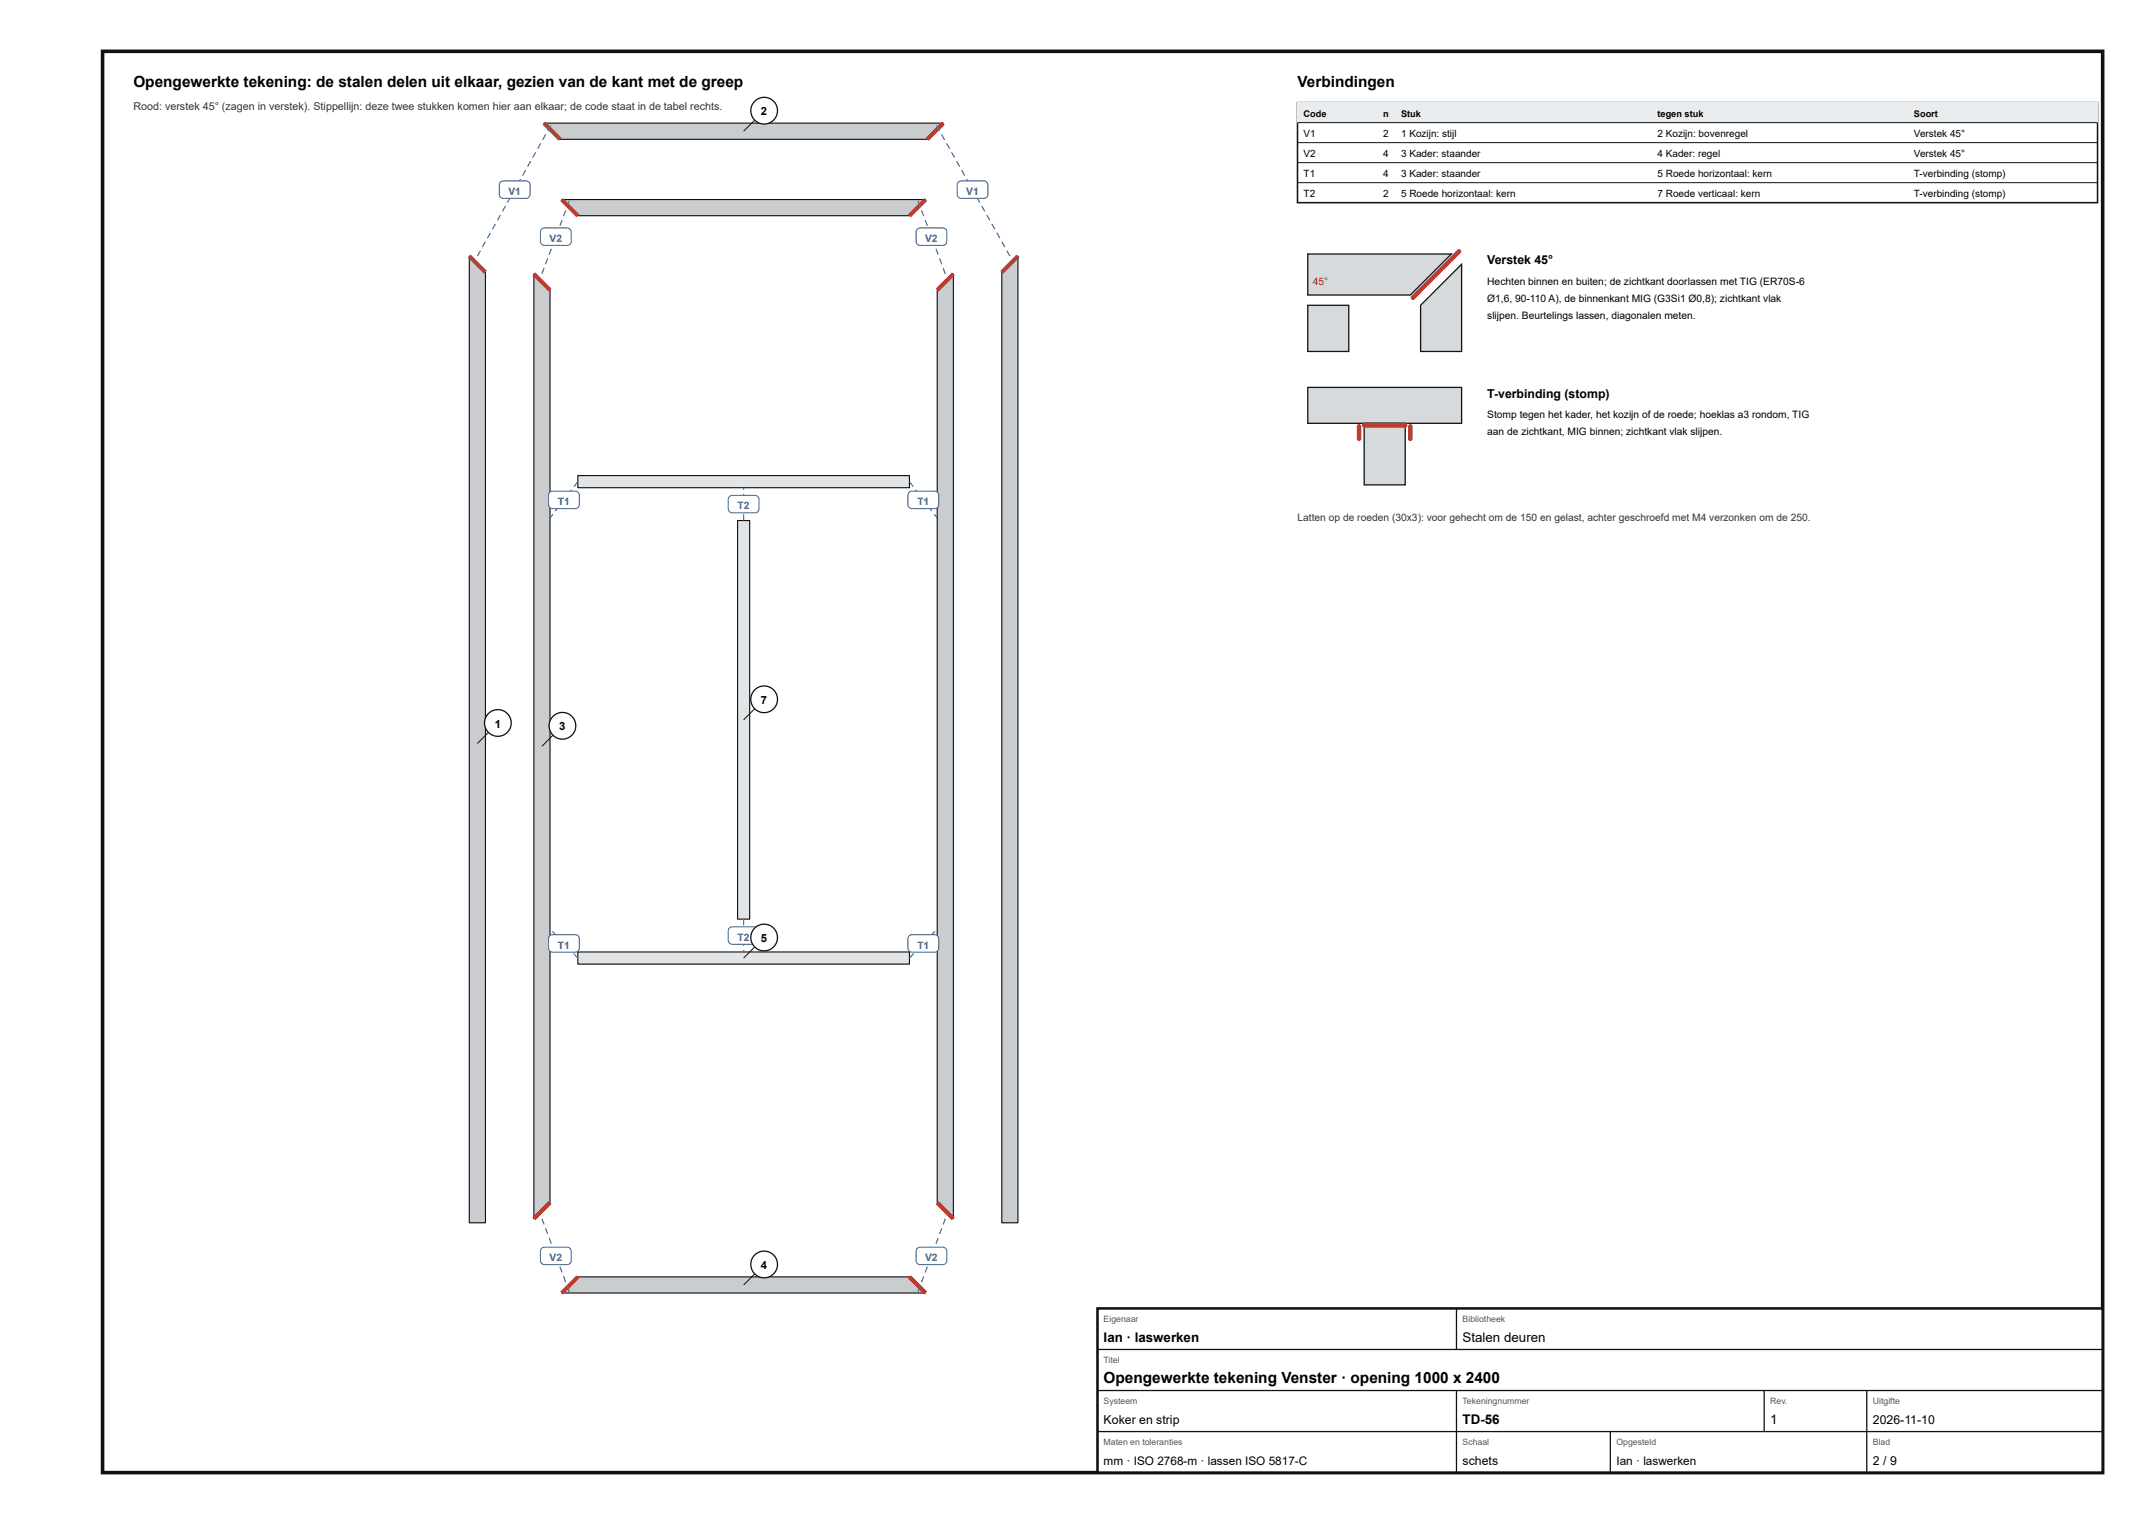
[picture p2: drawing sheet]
<svg xmlns="http://www.w3.org/2000/svg" width="420mm" height="297mm" viewBox="0 0 420 297" stroke-linecap="round" stroke-linejoin="round" font-family="sans-serif">
<path d="M20 10h390v277h-390z" fill="none" stroke="#111" stroke-width=".7" stroke-linecap="butt"/>
<path d="M91.5 49.9l3.2 3.2v185.2h-3.2z" fill="#c9cdd0"/>
<path d="M91.5 49.9l3.2 3.2v185.2h-3.2z" fill="none" stroke="#111" stroke-width=".22"/>
<path d="M91.5 49.9l3.2 3.2" fill="none" stroke="#c0392b" stroke-width=".8" stroke-linecap="butt"/>
<path d="M195.3 53.1l3.2-3.2v188.4h-3.2z" fill="#c9cdd0"/>
<path d="M195.3 53.1l3.2-3.2v188.4h-3.2z" fill="none" stroke="#111" stroke-width=".22"/>
<path d="M198.5 49.9l-3.2 3.2" fill="none" stroke="#c0392b" stroke-width=".8" stroke-linecap="butt"/>
<path d="M106.1 24h77.8l-3.1 3.2h-71.6z" fill="#c9cdd0"/>
<path d="M106.1 24h77.8l-3.1 3.2h-71.6z" fill="none" stroke="#111" stroke-width=".22"/>
<path d="M106.1 24l3.1 3.2M183.9 24l-3.1 3.2" fill="none" stroke="#c0392b" stroke-width=".8" stroke-linecap="butt"/>
<path d="M104.1 53.4l3.1 3.1v177.9l-3.1 3.1z" fill="#c9cdd0"/>
<path d="M104.1 53.4l3.1 3.1v177.9l-3.1 3.1z" fill="none" stroke="#111" stroke-width=".22"/>
<path d="M104.1 53.4l3.1 3.1M107.2 234.4l-3.1 3.1" fill="none" stroke="#c0392b" stroke-width=".8" stroke-linecap="butt"/>
<path d="M185.9 53.4v184.1l-3.2-3.1v-177.9z" fill="#c9cdd0"/>
<path d="M185.9 53.4v184.1l-3.2-3.1v-177.9z" fill="none" stroke="#111" stroke-width=".22"/>
<path d="M185.9 53.4l-3.2 3.1M182.7 234.4l3.2 3.1" fill="none" stroke="#c0392b" stroke-width=".8" stroke-linecap="butt"/>
<path d="M109.5 252l3.2-3.2h64.6l3.2 3.2z" fill="#c9cdd0"/>
<path d="M109.5 252l3.2-3.2h64.6l3.2 3.2z" fill="none" stroke="#111" stroke-width=".22"/>
<path d="M112.7 248.8l-3.2 3.2M177.3 248.8l3.2 3.2" fill="none" stroke="#c0392b" stroke-width=".8" stroke-linecap="butt"/>
<path d="M109.5 38.9h71l-3.2 3.1h-64.6z" fill="#c9cdd0"/>
<path d="M109.5 38.9h71l-3.2 3.1h-64.6z" fill="none" stroke="#111" stroke-width=".22"/>
<path d="M109.5 38.9l3.2 3.1M180.5 38.9l-3.2 3.1" fill="none" stroke="#c0392b" stroke-width=".8" stroke-linecap="butt"/>
<path d="M112.7 185.5h64.6v2.4h-64.6z" fill="#e2e5e7"/>
<path d="M112.7 185.5h64.6v2.4h-64.6z" fill="none" stroke="#111" stroke-width=".22"/>
<path d="M112.7 92.7h64.6v2.3h-64.6z" fill="#e2e5e7"/>
<path d="M112.7 92.7h64.6v2.3h-64.6z" fill="none" stroke="#111" stroke-width=".22"/>
<path d="M143.8 101.4h2.4v77.7h-2.4z" fill="#e2e5e7"/>
<path d="M143.8 101.4h2.4v77.7h-2.4z" fill="none" stroke="#111" stroke-width=".22"/>
<path d="M93.6 48.8l.2 .1-.6 1.1-.2-.1zM94.6 47.1l.1 .1-.5 1-.2-.1zM95.5 45.3l.2 .1-.6 1.1-.2-.1zM96.5 43.6l.2 .1-.6 1-.2-.1zM97.5 41.8l.2 .1-.6 1.1-.2-.1zM98.5 40.1l.2 .1-.6 1-.2-.1zM99.5 38.3l.1 .2-.5 1-.2-.1zM100.4 36.6l.2 .1-.6 1.1-.2-.1zM101.4 34.9l.2 .1-.6 1-.2-.1zM102.4 33.1l.2 .1-.6 1.1-.2-.1zM103.4 31.4l.2 .1-.6 1-.2-.1zM104.3 29.6l.2 .1-.5 1.1-.2-.1zM105.3 27.9l.2 .1-.6 1-.2-.1zM106.3 26.1l.2 .2-.6 1-.2-.1zM107.3 24.4l.2 .1-.6 1.1-.2-.2z" fill="#1f5fa8"/>
<path d="M97.6 35.5l.6-.2h4.4a.8 .8 0 0 1 .8 .8v1.8a.8 .8 0 0 1-.8 .8h-4.4a.8 .8 0 0 1-.8-.8v-2z" fill="#fff"/>
<path d="M97.6 35.5l.6-.2h4.4a.8 .8 0 0 1 .8 .8v1.8a.8 .8 0 0 1-.8 .8h-4.4a.8 .8 0 0 1-.8-.8v-2z" fill="none" stroke="#1f5fa8" stroke-width=".2"/>
<path d="M196.2 48.9l.2-.1 .6 1.1-.2 .1zM195.3 47.2l.1-.1 .6 1-.2 .1zM194.3 45.4l.2-.1 .6 1.1-.2 .1zM193.3 43.7l.2-.1 .6 1-.2 .1zM192.3 41.9l.2-.1 .6 1.1-.2 .1zM191.3 40.2l.2-.1 .6 1-.2 .1zM190.4 38.5l.1-.2 .6 1.1-.2 .1zM189.4 36.7l.2-.1 .6 1.1-.2 .1zM188.4 35l.2-.1 .6 1-.2 .1zM187.4 33.2l.2-.1 .6 1.1-.2 .1zM186.4 31.5l.2-.1 .6 1-.2 .1zM185.5 29.7l.1-.1 .6 1.1-.2 .1zM184.5 28l.2-.1 .6 1-.2 .1zM183.5 26.3l.2-.2 .6 1.1-.2 .1zM182.5 24.5l.2-.1 .6 1-.2 .2z" fill="#1f5fa8"/>
<path d="M186.9 35.5l.5-.2h4.4a.8 .8 0 0 1 .8 .8v1.8a.8 .8 0 0 1-.8 .8h-4.4a.8 .8 0 0 1-.8-.8l.1-2z" fill="#fff"/>
<path d="M186.9 35.5l.5-.2h4.4a.8 .8 0 0 1 .8 .8v1.8a.8 .8 0 0 1-.8 .8h-4.4a.8 .8 0 0 1-.8-.8l.1-2z" fill="none" stroke="#1f5fa8" stroke-width=".2"/>
<path d="M105.6 237.6l.2-.1 .4 1.1-.2 .1zM106.3 239.4h.2l.4 1.1-.2 .1zM107 241.3l.2-.1 .4 1.1-.2 .1zM107.7 243.2l.2-.1 .4 1.1-.2 .1zM108.4 245h.2l.4 1.1-.2 .1zM109.1 246.9l.2-.1 .4 1.2h-.2zM109.8 248.8l.2-.1 .4 1.1-.2 .1zM110.5 250.7l.2-.1 .4 1.1-.2 .1z" fill="#1f5fa8"/>
<path d="M105.6 243.3l.6-.2h4.4a.8 .8 0 0 1 .8 .8v1.8a.8 .8 0 0 1-.8 .8h-4.4a.8 .8 0 0 1-.8-.8v-2z" fill="#fff"/>
<path d="M105.6 243.3l.6-.2h4.4a.8 .8 0 0 1 .8 .8v1.8a.8 .8 0 0 1-.8 .8h-4.4a.8 .8 0 0 1-.8-.8v-2z" fill="none" stroke="#1f5fa8" stroke-width=".2"/>
<path d="M106 52.2l.2 .1-.4 1.1-.2-.1zM106.7 50.3l.2 .1-.4 1.1h-.2zM107.4 48.5h.2l-.4 1.2-.2-.1zM108.1 46.6l.2 .1-.4 1.1-.2-.1zM108.8 44.7l.2 .1-.4 1.1-.2-.1zM109.5 42.8l.2 .1-.4 1.1h-.2zM110.2 41h.2l-.4 1.2-.2-.1zM110.9 39.1l.2 .1-.4 1.1-.2-.1z" fill="#1f5fa8"/>
<path d="M105.6 44.7l.6-.3h4.4a.8 .8 0 0 1 .8 .8v1.8a.8 .8 0 0 1-.8 .8h-4.4a.8 .8 0 0 1-.8-.8v-1.9z" fill="#fff"/>
<path d="M105.6 44.7l.6-.3h4.4a.8 .8 0 0 1 .8 .8v1.8a.8 .8 0 0 1-.8 .8h-4.4a.8 .8 0 0 1-.8-.8v-1.9z" fill="none" stroke="#1f5fa8" stroke-width=".2"/>
<path d="M184.2 237.5l.2 .1-.4 1.1-.2-.1zM183.5 239.4h.2l-.4 1.2-.2-.1zM182.8 241.2l.2 .1-.4 1.1-.2-.1zM182.1 243.1l.2 .1-.4 1.1-.2-.1zM181.4 245h.2l-.4 1.2-.2-.1zM180.7 246.8l.2 .1-.4 1.1h-.2zM180 248.7l.2 .1-.4 1.1-.2-.1zM179.3 250.6l.2 .1-.4 1.1-.2-.1z" fill="#1f5fa8"/>
<path d="M178.9 243.3l.5-.2h4.4a.8 .8 0 0 1 .8 .8v1.8a.8 .8 0 0 1-.8 .8h-4.4a.8 .8 0 0 1-.8-.8v-2z" fill="#fff"/>
<path d="M178.9 243.3l.5-.2h4.4a.8 .8 0 0 1 .8 .8v1.8a.8 .8 0 0 1-.8 .8h-4.4a.8 .8 0 0 1-.8-.8v-2z" fill="none" stroke="#1f5fa8" stroke-width=".2"/>
<path d="M183.8 52.3l.2-.1 .4 1.1-.2 .1zM183.1 50.4l.2-.1 .4 1.2h-.2zM182.4 48.5h.2l.4 1.1-.2 .1zM181.7 46.7l.2-.1 .4 1.1-.2 .1zM181 44.8l.2-.1 .4 1.1-.2 .1zM180.3 42.9l.2-.1 .4 1.2h-.2zM179.6 41h.2l.4 1.1-.2 .1zM178.9 39.2l.2-.1 .4 1.1-.2 .1z" fill="#1f5fa8"/>
<path d="M178.9 44.7l.5-.3h4.4a.8 .8 0 0 1 .8 .8v1.8a.8 .8 0 0 1-.8 .8h-4.4a.8 .8 0 0 1-.8-.8v-1.9z" fill="#fff"/>
<path d="M178.9 44.7l.5-.3h4.4a.8 .8 0 0 1 .8 .8v1.8a.8 .8 0 0 1-.8 .8h-4.4a.8 .8 0 0 1-.8-.8v-1.9z" fill="none" stroke="#1f5fa8" stroke-width=".2"/>
<path d="M111.8 185.9l.1-.1 .8 .8-.1 .2zM110.4 184.5l.1-.2 .9 .9-.2 .1zM109 183l.2-.1 .8 .8-.2 .2zM107.6 181.6l.2-.2 .8 .9-.1 .1z" fill="#1f5fa8"/>
<path d="M107.2 182.4l.6-.2h4.4a.8 .8 0 0 1 .8 .8v1.8a.8 .8 0 0 1-.8 .8h-4.4a.8 .8 0 0 1-.8-.8v-2z" fill="#fff"/>
<path d="M107.2 182.4l.6-.2h4.4a.8 .8 0 0 1 .8 .8v1.8a.8 .8 0 0 1-.8 .8h-4.4a.8 .8 0 0 1-.8-.8v-2z" fill="none" stroke="#1f5fa8" stroke-width=".2"/>
<path d="M178.1 185.8l.1 .1-.8 .9-.2-.2zM179.5 184.3l.1 .2-.8 .8-.2-.1zM180.8 182.9l.2 .1-.8 .9-.2-.2zM182.2 181.4l.2 .2-.9 .8-.1-.1z" fill="#1f5fa8"/>
<path d="M177.3 182.4l.5-.2h4.4a.8 .8 0 0 1 .8 .8v1.8a.8 .8 0 0 1-.8 .8h-4.4a.8 .8 0 0 1-.8-.8l.1-2z" fill="#fff"/>
<path d="M177.3 182.4l.5-.2h4.4a.8 .8 0 0 1 .8 .8v1.8a.8 .8 0 0 1-.8 .8h-4.4a.8 .8 0 0 1-.8-.8l.1-2z" fill="none" stroke="#1f5fa8" stroke-width=".2"/>
<path d="M112.6 93.8l.2 .1-.8 1-.1-.1zM111.4 95.4l.1 .1-.7 1-.2-.2zM110.2 97l.1 .1-.7 1-.2-.2zM108.9 98.6l.2 .1-.7 1-.2-.2zM107.7 100.2l.2 .1-.6 .7-.1-.1z" fill="#1f5fa8"/>
<path d="M107.2 96l.6-.3h4.4a.8 .8 0 0 1 .8 .8v1.8a.8 .8 0 0 1-.8 .8h-4.4a.8 .8 0 0 1-.8-.8v-1.9z" fill="#fff"/>
<path d="M107.2 96l.6-.3h4.4a.8 .8 0 0 1 .8 .8v1.8a.8 .8 0 0 1-.8 .8h-4.4a.8 .8 0 0 1-.8-.8v-1.9z" fill="none" stroke="#1f5fa8" stroke-width=".2"/>
<path d="M177.2 93.9l.2-.1 .7 1-.1 .1zM178.5 95.5l.1-.1 .8 .9-.2 .2zM179.7 97.1l.1-.1 .8 .9-.2 .2zM180.9 98.7l.2-.1 .7 .9-.2 .2zM182.1 100.3l.2-.1 .5 .7-.1 .1z" fill="#1f5fa8"/>
<path d="M177.3 96l.5-.3h4.4a.8 .8 0 0 1 .8 .8v1.8a.8 .8 0 0 1-.8 .8h-4.4a.8 .8 0 0 1-.8-.8l.1-1.9z" fill="#fff"/>
<path d="M177.3 96l.5-.3h4.4a.8 .8 0 0 1 .8 .8v1.8a.8 .8 0 0 1-.8 .8h-4.4a.8 .8 0 0 1-.8-.8l.1-1.9z" fill="none" stroke="#1f5fa8" stroke-width=".2"/>
<path d="M144.9 179.1h.2v1.2h-.2zM144.9 181.1h.2v1.2h-.2zM144.9 183.1h.2v1.2h-.2zM144.9 185.1h.2v.4h-.2z" fill="#1f5fa8"/>
<path d="M142.2 180.9l.6-.3h4.4a.8 .8 0 0 1 .8 .8v1.8a.8 .8 0 0 1-.8 .8h-4.4a.8 .8 0 0 1-.8-.8v-1.9z" fill="#fff"/>
<path d="M142.2 180.9l.6-.3h4.4a.8 .8 0 0 1 .8 .8v1.8a.8 .8 0 0 1-.8 .8h-4.4a.8 .8 0 0 1-.8-.8v-1.9z" fill="none" stroke="#1f5fa8" stroke-width=".2"/>
<path d="M144.9 100.2h.2v1.2h-.2zM144.9 98.2h.2v1.2h-.2zM144.9 96.2h.2v1.2h-.2zM144.9 95h.2v.4h-.2z" fill="#1f5fa8"/>
<path d="M142.2 96.8l.6-.3h4.4a.8 .8 0 0 1 .8 .8v1.8a.8 .8 0 0 1-.8 .8h-4.4a.8 .8 0 0 1-.8-.8v-1.9z" fill="#fff"/>
<path d="M142.2 96.8l.6-.3h4.4a.8 .8 0 0 1 .8 .8v1.8a.8 .8 0 0 1-.8 .8h-4.4a.8 .8 0 0 1-.8-.8v-1.9z" fill="none" stroke="#1f5fa8" stroke-width=".2"/>
<path d="M95.3 142.7l-2.2 2.2" fill="none" stroke="#111" stroke-width=".19"/>
<circle cx="97.1" cy="140.9" r="2.6" fill="#fff"/>
<circle cx="97.1" cy="140.9" r="2.6" fill="none" stroke="#111" stroke-width=".25"/>
<path d="M147.2 23.4l-2.2 2.2" fill="none" stroke="#111" stroke-width=".19"/>
<circle cx="149" cy="21.6" r="2.6" fill="#fff"/>
<circle cx="149" cy="21.6" r="2.6" fill="none" stroke="#111" stroke-width=".25"/>
<path d="M107.9 143.2l-2.2 2.2" fill="none" stroke="#111" stroke-width=".19"/>
<circle cx="109.7" cy="141.4" r="2.6" fill="#fff"/>
<circle cx="109.7" cy="141.4" r="2.6" fill="none" stroke="#111" stroke-width=".25"/>
<path d="M147.2 248.2l-2.2 2.2" fill="none" stroke="#111" stroke-width=".19"/>
<circle cx="149" cy="246.4" r="2.6" fill="#fff"/>
<circle cx="149" cy="246.4" r="2.6" fill="none" stroke="#111" stroke-width=".25"/>
<path d="M147.2 184.5l-2.2 2.2" fill="none" stroke="#111" stroke-width=".19"/>
<circle cx="149" cy="182.7" r="2.6" fill="#fff"/>
<circle cx="149" cy="182.7" r="2.6" fill="none" stroke="#111" stroke-width=".25"/>
<path d="M147.2 138.1l-2.2 2.2" fill="none" stroke="#111" stroke-width=".19"/>
<circle cx="149" cy="136.3" r="2.6" fill="#fff"/>
<circle cx="149" cy="136.3" r="2.6" fill="none" stroke="#111" stroke-width=".25"/>
<path d="M253 20h156v19.5h-156z" fill="none" stroke="#111" stroke-width=".3"/>
<path d="M253 20h156v3.9h-156z" fill="#e9ecee"/>
<path d="M253 23.9h156M253 27.8h156M253 31.7h156M253 35.6h156" fill="none" stroke="#111" stroke-width=".19"/>
<path d="M255 49.5h28l-8 8h-20z" fill="#d7dadc"/>
<path d="M255 49.5h28l-8 8h-20z" fill="none" stroke="#111" stroke-width=".25"/>
<path d="M255 59.5h8v9h-8z" fill="#d7dadc"/>
<path d="M255 59.5h8v9h-8z" fill="none" stroke="#111" stroke-width=".25"/>
<path d="M285 51.5v17h-8v-9z" fill="#d7dadc"/>
<path d="M285 51.5v17h-8v-9z" fill="none" stroke="#111" stroke-width=".25"/>
<path d="M284.5 49l-9 9" fill="none" stroke="#c0392b" stroke-width=".9"/>
<path d="M255 75.5h30v7h-30z" fill="#d7dadc"/>
<path d="M255 75.5h30v7h-30z" fill="none" stroke="#111" stroke-width=".25"/>
<path d="M266 82.5h8v12h-8z" fill="#d7dadc"/>
<path d="M266 82.5h8v12h-8z" fill="none" stroke="#111" stroke-width=".25"/>
<path d="M265 83.1v2.4M266 82.9h8M275 83.1v2.4" fill="none" stroke="#c0392b" stroke-width=".9"/>
<path d="M214 255h196v32h-196z" fill="#fff"/>
<path d="M214 255h196v32h-196z" fill="none" stroke="#111" stroke-width=".5"/>
<path d="M284 255v8M214 263h196M214 271h196M214 279h196M284 271v16M314 279v8M344 271v8M364 271v16" fill="none" stroke="#111" stroke-width=".25"/>
<g font-size="3">
<text x="26" y="17">Opengewerkte tekening: de stalen delen uit elkaar, gezien van de kant met de greep</text>
<text x="253" y="17">Verbindingen</text>
<text x="215.2" y="269.6">Opengewerkte tekening Venster · opening 1000 x 2400</text>
</g>
<g font-size="2.6">
<text x="215.2" y="261.6">Ian · laswerken</text>
<text x="285.2" y="261.6">Stalen deuren</text>
<text x="285.2" y="277.6">TD-56</text>
<text x="345.2" y="277.6">1</text>
</g>
<g font-size="2.4">
<text x="290" y="51.5">Verstek 45°</text>
<text x="290" y="77.5">T-verbinding (stomp)</text>
<text x="215.2" y="277.6">Koker en strip</text>
<text x="365.2" y="277.6">2026-11-10</text>
<text x="285.2" y="285.6">schets</text>
<text x="365.2" y="285.6">2 / 9</text>
</g>
<g font-size="2.3">
<text x="215.2" y="285.6">mm · ISO 2768-m · lassen ISO 5817-C</text>
<text x="315.2" y="285.6">Ian · laswerken</text>
</g>
<g font-size="2.2">
<text x="148.4" y="22.5">2</text>
<text x="148.4" y="137.2">7</text>
<text x="96.5" y="141.8">1</text>
<text x="109.1" y="142.3">3</text>
<text x="148.4" y="183.6">5</text>
<text x="148.4" y="247.3">4</text>
</g>
<text font-size="2.1" fill="#333" x="26" y="21.5">Rood: verstek 45° (zagen in verstek). Stippellijn: deze twee stukken komen hier aan elkaar; de code staat in de tabel rechts.</text>
<g font-size="2" fill="#1f5fa8">
<text x="99.1" y="38">V1</text>
<text x="188.4" y="38">V1</text>
<text x="107.2" y="47.1">V2</text>
<text x="180.4" y="47.1">V2</text>
<text x="108.8" y="98.4">T1</text>
<text x="143.8" y="99.2">T2</text>
<text x="178.9" y="98.4">T1</text>
<text x="108.8" y="184.9">T1</text>
<text x="143.8" y="183.3">T2</text>
<text x="178.9" y="184.9">T1</text>
<text x="107.2" y="245.8">V2</text>
<text x="180.4" y="245.8">V2</text>
</g>
<text font-size="2" fill="#c0392b" x="256" y="55.5">45°</text>
<g font-size="2">
<text x="290" y="55.5">Hechten binnen en buiten; de zichtkant doorlassen met TIG (ER70S-6</text>
<text x="290" y="58.8">Ø1,6, 90-110 A), de binnenkant MIG (G3Si1 Ø0,8); zichtkant vlak</text>
<text x="290" y="62.1">slijpen. Beurtelings lassen, diagonalen meten.</text>
<text x="290" y="81.5">Stomp tegen het kader, het kozijn of de roede; hoeklas a3 rondom, TIG</text>
<text x="290" y="84.8">aan de zichtkant, MIG binnen; zichtkant vlak slijpen.</text>
</g>
<text font-size="2" fill="#333" x="253" y="101.5">Latten op de roeden (30x3): voor gehecht om de 150 en gelast, achter geschroefd met M4 verzonken om de 250.</text>
<g font-size="1.9">
<text x="254.2" y="26.6">V1</text>
<text x="269.7" y="26.6">2</text>
<text x="273.2" y="26.6">1 Kozijn: stijl</text>
<text x="323.2" y="26.6">2 Kozijn: bovenregel</text>
<text x="373.2" y="26.6">Verstek 45°</text>
<text x="254.2" y="30.5">V2</text>
<text x="254.2" y="34.4">T1</text>
<text x="269.7" y="30.5">4</text>
<text x="269.7" y="34.4">4</text>
<text x="273.2" y="30.5">3 Kader: staander</text>
<text x="273.2" y="34.4">3 Kader: staander</text>
<text x="323.2" y="30.5">4 Kader: regel</text>
<text x="323.2" y="34.4">5 Roede horizontaal: kern</text>
<text x="373.2" y="30.5">Verstek 45°</text>
<text x="373.2" y="34.4">T-verbinding (stomp)</text>
<text x="254.2" y="38.3">T2</text>
<text x="269.7" y="38.3">2</text>
<text x="273.2" y="38.3">5 Roede horizontaal: kern</text>
<text x="323.2" y="38.3">7 Roede verticaal: kern</text>
<text x="373.2" y="38.3">T-verbinding (stomp)</text>
</g>
<g font-size="1.8">
<text x="254.2" y="22.7">Code</text>
<text x="269.7" y="22.7">n</text>
<text x="273.2" y="22.7">Stuk</text>
<text x="323.2" y="22.7">tegen stuk</text>
<text x="373.2" y="22.7">Soort</text>
</g>
<g font-size="1.7" fill="#555">
<text x="215.2" y="257.6">Eigenaar</text>
<text x="285.2" y="257.6">Bibliotheek</text>
<text x="215.2" y="265.6">Titel</text>
<text x="215.2" y="273.6">Systeem</text>
<text x="285.2" y="273.6">Tekeningnummer</text>
<text x="345.2" y="273.6">Rev.</text>
<text x="365.2" y="273.6">Uitgifte</text>
<text x="215.2" y="281.6">Maten en toleranties</text>
<text x="285.2" y="281.6">Schaal</text>
<text x="315.2" y="281.6">Opgesteld</text>
<text x="365.2" y="281.6">Blad</text>
</g>
</svg>
